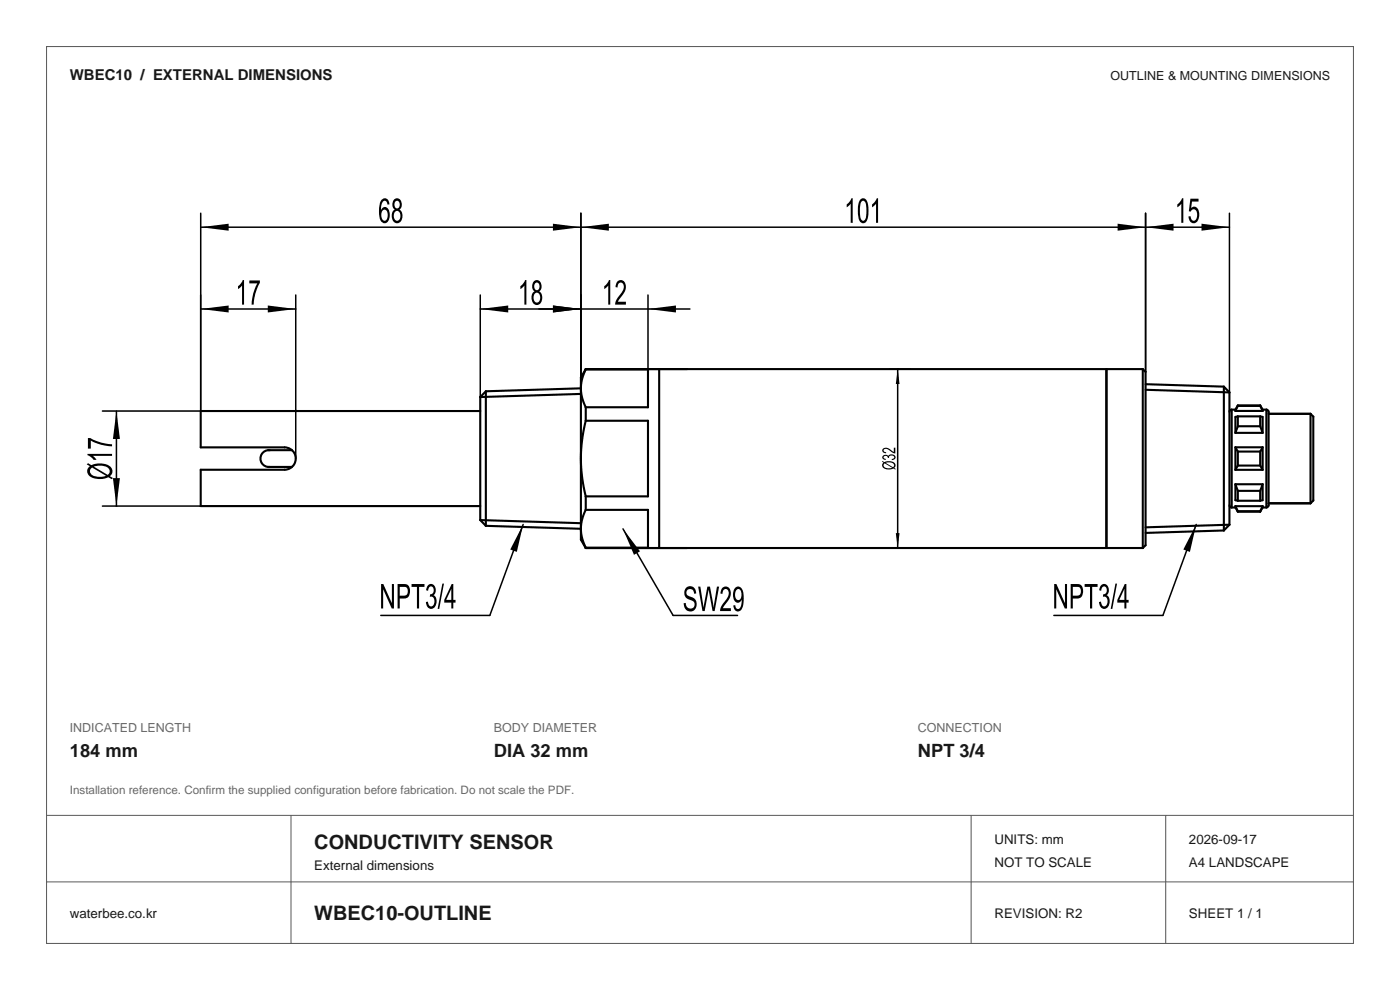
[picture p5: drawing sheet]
<svg xmlns="http://www.w3.org/2000/svg" width="297mm" height="210mm" viewBox="0 0 297 210" stroke-linecap="round" stroke-linejoin="round" font-family="sans-serif">
<path d="M9.9 9.9h277.2v190.2h-277.2zM9.9 173h277.2M61.7 173v27.1M206 173v27.1M247.3 173v27.1M9.9 187.1h277.2" fill="none" stroke="#505955" stroke-width=".21"/>
<path d="M14.8 38.5h267.4v95.6h-267.4z" fill="#fff"/>
<g fill="none" stroke="#000" stroke-width=".44">
<path d="M124.3 78.4l-.8 2-.3 2M124.3 78.3l-1.1 1.8v34.4l1.1 1.7M124.3 78.3v.1M124.3 78.4h13.2v8h-13.2M124.3 78.3h118.1M139.8 78.3v37.9M234.7 78.3v37.9M242.4 78.3l.6 .6v36.8l-.6 .5M242.4 78.3v37.9M56.9 99.1h5M56.9 95.5h5M57.2 95.5a1.79 1.79 0 0 0-1.9 1.8 1.79 1.79 0 0 0 1.9 1.8"/>
<path d="M101.9 87.2h-59.3v7.7h17.8a2.37 2.37 0 0 1 2.3 2.4 2.37 2.37 0 0 1-2.3 2.3h-17.8v7.8h59.3M101.9 84.2v26.1M103.1 83v28.5M103.1 83l-1.2 1.2M123.2 82.4l-20.1 .6M123.2 83.6l-21.3 .6M123.2 82.4l.3 1.9 .8 2.1M124.3 89.2l-.8 4.2-.3 3.8 .3 3.9 .8 4.2M124.3 86.4v2.8M124.3 89.2h13.2v16.1h-13.2M243 81.5l16.6 .5M243 82.7l17.8 .5"/>
<path d="M259.6 82l1.2 1.2M259.6 82v30.5M260.8 83.2v28.1M261.3 86.9l-.3 .1-.2 .4M261.3 86.9h.8M261.3 86.9v20.7M262.1 94.9h5.8M262.1 94.9l.5 .9M262.1 87.2h5.8M262.1 99.7h5.8M262.1 91.8h5.8M262.1 86.9v.3"/>
<path d="M262.1 94.9v4.8M262.6 90.4l-.5 1.4M262.6 88.3l-.5 .1v3.4M262.6 86.1l-.5 1.1M262.6 98.8l-.5 .9M262.6 98.8h4.7M262.6 95.8h4.7M262.6 90.4h4.7M262.6 88.3h4.7M262.6 86.1h4.7M262.6 86h4.7M262.6 86v.1"/>
<path d="M262.6 95.8v3M262.6 86l-.5 .9M262.6 88.3v2.1M267.3 86.1l.6 1.1M267.3 98.8l.6 .9M267.3 90.4l.6 1.4M267.3 88.3l.6 .1v3.4M267.3 86l.6 .9M267.3 86v.1M267.3 88.3v2.1M267.3 95.8v3M267.9 94.9l-.6 .9"/>
<path d="M267.9 86.9h.7M267.9 86.9v.3M267.9 94.9v4.8M268.6 86.9l.5 .2v.3v19.8l-.2 .4h-.3M268.6 86.9v20.7M269.1 87.8h8.9M278 87.8l.6 .6v17.8l-.6 .6M278 87.8v19M101.9 110.3l1.2 1.2M101.9 110.3l21.3 .7M103.1 111.5l20.1 .7M123.2 112.2l.3 1.9 .8 2.1"/>
<path d="M124.3 108.2l-.8 2-.3 2M124.3 105.3v2.9M124.3 116.2h.1M124.3 108.2h13.2v8h-13.2M124.3 116.2h118.1M259.6 112.5l-16.6 .5M260.8 107.2l.3 .4h.2M260.8 111.3l-1.2 1.2M260.8 111.3l-17.8 .6M261.3 107.6h.8M262.1 107.4h5.8v.2M262.1 102.7h5.8"/>
<path d="M262.1 102.7l.5 1.4M262.1 102.7v3.4l.5 .1M262.1 107.4l.5 1M262.1 107.6l.5 .9M262.1 107.4v.2M262.6 108.5h4.7M262.6 108.4h4.7M262.6 106.2h4.7M262.6 104.1h4.7M262.6 104.1v2.1M262.6 108.4v.1M267.3 104.1v2.1"/>
<path d="M267.3 108.4v.1M267.9 102.7l-.6 1.4M267.9 102.7v3.4l-.6 .1M267.9 107.6l-.6 .9M267.9 107.6h.7M267.9 107.4l-.6 1M269.1 106.8h8.9"/>
</g>
<g fill="none" stroke="#000" stroke-width=".32">
<path d="M42.6 48.2h218.2M42.6 45.2v42h-20.9M123.2 45.2v34.9M243 45.2v33.7M260.8 45.2v38M42.6 65.5h20.1M62.7 62.6v34.7M101.9 65.5h44.5M101.9 62.6v21.6M137.5 62.6v15.8M188.9 78.3h4.1M190.4 78.3v37.9"/>
<path d="M24.7 87.2v20.2M21.7 107.4h20.9M111 111.2l-7.1 19.3h-23.1M132.2 112.2l10.6 18.3h13.7M188.9 116.2h2.6M253.8 111.2l-7.1 19.3h-23.1"/>
</g>
<g fill="#000">
<path d="M42.6 48.2l5.9-.7v1.4z" fill-rule="evenodd"/>
<path d="M80.9 42.4a1 1 0 0 1 1.3-.2 1 1 0 0 1 .4 1.2h-.4a.6 .6 0 0 0-.4-.8 .6 .6 0 0 0-.8 .5l-.2 1.5a.91 .91 0 0 1 1.1-.7 .91 .91 0 0 1 .7 1 1.87 1.87 0 0 1-1 2.5 1.71 1.71 0 0 1-1.2-2.1l.1-2zM81.2 44.6a1.48 1.48 0 0 0 .4 2.2 1.39 1.39 0 0 0 0-2.3zM83.7 42.2a1.16 1.16 0 0 1 1.3 .3 1.16 1.16 0 0 1 .2 1.4l-.5 .6a1.66 1.66 0 0 1-.5 2.9 1.65 1.65 0 0 1-.4-2.9 1.46 1.46 0 0 1-.1-2.3zM84 42.7l-.3 .7a.6 .6 0 0 0 .5 .8 .6 .6 0 0 0 .6-.8 .6 .6 0 0 0-.2-.6 .6 .6 0 0 0-.6-.1zM83.9 44.9l-.4 .9a.76 .76 0 0 0 .7 1 .76 .76 0 0 0 .7-1 .76 .76 0 0 0-.2-.8 .76 .76 0 0 0-.8-.1z" fill-rule="evenodd"/>
<path d="M117.3 47.5l5.9 .7-5.9 .7z" fill-rule="evenodd"/>
<path d="M123.2 48.2l6-.7v1.4z" fill-rule="evenodd"/>
<path d="M180.6 42.1h.3v5.2h-.4v-4.1l-.9 .8v-.6l.6-.6zM182.5 42.4a.96 .96 0 0 1 1.1-.2 .96 .96 0 0 1 .5 1l.1 .8a4.2 4.2 0 0 1-.6 3.2 1.01 1.01 0 0 1-1.5-1l-.1-1.5a4.2 4.2 0 0 1 .5-2.3zM182.8 42.8a5.7 5.7 0 0 0 0 3.8 .55 .55 0 0 0 .6 .1 .55 .55 0 0 0 .3-.6 5.9 5.9 0 0 0-.2-3.3 .43 .43 0 0 0-.7 0zM186 42.1h.3v5.2h-.4v-4.1l-.9 .8v-.6l.6-.6z" fill-rule="evenodd"/>
<path d="M237.1 47.5l5.9 .7-5.9 .7z" fill-rule="evenodd"/>
<path d="M243 48.2l6-.7v1.4z" fill-rule="evenodd"/>
<path d="M250.8 42.1h.2v5.2h-.4v-4.1l-.8 .8v-.6l.6-.6zM252.5 42.2h1.8v.6h-1.4l-.2 1.4a.95 .95 0 0 1 1.1-.3 .95 .95 0 0 1 .5 .9 1.91 1.91 0 0 1-1.1 2.6 1.36 1.36 0 0 1-1.1-1.5h.5a.68 .68 0 0 0 .3 .8 .68 .68 0 0 0 .9-.2 1.43 1.43 0 0 0-.6-2.1l-.3 .1-.3 .4-.4-.1z" fill-rule="evenodd"/>
<path d="M254.9 47.5l5.9 .7-5.9 .7z" fill-rule="evenodd"/>
<path d="M42.6 65.5l5.9-.7v1.5z" fill-rule="evenodd"/>
<path d="M51.5 59.4h.3v5.2h-.5v-4l-.8 .7v-.6l.6-.6zM52.9 59.5h2.2v.5l-1 2.5-.3 2.1h-.4l.1-1.5 .5-1.6 .6-1.4h-1.7z" fill-rule="evenodd"/>
<path d="M56.8 64.8l5.9 .7-5.9 .8z" fill-rule="evenodd"/>
<path d="M101.9 65.5l5.9-.7v1.5z" fill-rule="evenodd"/>
<path d="M111.4 59.4h.3v5.2h-.5v-4l-.8 .7v-.6l.6-.6zM113.4 59.6a1.16 1.16 0 0 1 1.3 .3 1.16 1.16 0 0 1 .1 1.3l-.4 .6a1.66 1.66 0 0 1-.5 2.9 1.65 1.65 0 0 1-.5-2.9 1.46 1.46 0 0 1 0-2.2zM113.6 60l-.3 .7a.6 .6 0 0 0 .6 .9 .6 .6 0 0 0 .6-.8 .6 .6 0 0 0-.2-.7 .6 .6 0 0 0-.7-.1zM113.5 62.2l-.3 .9a.76 .76 0 0 0 .7 1.1 .76 .76 0 0 0 .7-1.1 .76 .76 0 0 0-.2-.8 .76 .76 0 0 0-.9-.1z" fill-rule="evenodd"/>
<path d="M117.3 64.8l5.9 .7-5.9 .8z" fill-rule="evenodd"/>
<path d="M117.3 64.8l5.9 .7-5.9 .8z" fill-rule="evenodd"/>
<path d="M129.2 59.4h.3v5.2h-.5v-4l-.8 .7v-.6l.6-.6zM130.9 59.8a1.1 1.1 0 0 1 1.4-.2 1.1 1.1 0 0 1 .5 1.2l-.3 1.1-1.4 2.1h1.7v.6h-2.3l.2-.9 .5-.7a2.6 2.6 0 0 0 1-2.8 .63 .63 0 0 0-.8-.2 .63 .63 0 0 0-.4 .7v.3l-.4-.1z" fill-rule="evenodd"/>
<path d="M137.5 65.5l5.9-.7v1.5z" fill-rule="evenodd"/>
<path d="M190.4 78.3l.4 3.2h-.8z" fill-rule="evenodd"/>
<path d="M18.4 98.5l.3-.2 .7 .4 1-.3a3.3 3.3 0 0 1 3.3 1 1.27 1.27 0 0 1-.4 1.6l.7 .4-.3 .2-.7-.4a4 4 0 0 1-4.2-.4 1.29 1.29 0 0 1 .3-1.9zM19.4 99.3a1.04 1.04 0 0 0-.2 1.2 1.04 1.04 0 0 0 1.1 .6h1.1l1.1-.2-3-1.7zM19.9 99l2.9 1.7a.97 .97 0 0 0 .5-1 .97 .97 0 0 0-.9-.7l-1.2-.2zM18.6 96.3h5.2v.4h-4.1l.8 .9h-.6l-.6-.7-.7-.3zM18.6 92.9h.5l2.5 1 2.2 .3v.5l-2.4-.4-2.1-.8v1.7h-.7z" fill-rule="evenodd"/>
<path d="M24.7 87.2l.7 5.9h-1.4z" fill-rule="evenodd"/>
<path d="M187.1 97.9l.1-.1 .4 .2 .4-.1a1.49 1.49 0 0 1 2 .8l-.3 .6 .4 .2-.2 .1-.4-.2-.6 .2a1.2 1.2 0 0 1-1.7-1.2l.2-.3zM187.6 98.4a.6 .6 0 0 0 0 .7 .6 .6 0 0 0 .6 .2l1.1-.1-1.6-.9zM187.9 98.2l1.5 .9a.59 .59 0 0 0 .2-.7 .59 .59 0 0 0-.7-.3zM187.3 96.7a.81 .81 0 0 1 1.1 0 .84 .84 0 0 1 1-.3 .84 .84 0 0 1 .6 .8l-.6 .4h-.2v-.2a.37 .37 0 0 0 .5-.3 .37 .37 0 0 0-.3-.4h-.7l-.1 .4h-.3a.43 .43 0 0 0-.4-.4 .43 .43 0 0 0-.4 .4l.4 .2v.3l-.7-.4zM187.3 95.2a1.46 1.46 0 0 1 2 .5l.3 .2v-.9h.3v1.2l-.7-.3a1.35 1.35 0 0 0-1.7-.5l.1 .4 .4 .1v.2a.62 .62 0 0 1-.7-.2 .62 .62 0 0 1 0-.7z" fill-rule="evenodd"/>
<path d="M24 101.4h1.4l-.7 6z" fill-rule="evenodd"/>
<path d="M111 111.2l-1.4 5.9-1.4-.5z" fill-rule="evenodd"/>
<path d="M132.2 112.2l3.6 4.7-1.3 .8z" fill-rule="evenodd"/>
<path d="M190 113.1h.8l-.4 3.1z" fill-rule="evenodd"/>
<path d="M253.8 111.2l-1.4 5.9-1.4-.5z" fill-rule="evenodd"/>
<path d="M80.8 123.9h.5l1.8 4.1v-4.1h.5v5.2h-.5l-1.8-4.1v4.1h-.5zM84.3 123.9h1.3a1.3 1.3 0 0 1 1.4 1.8l-.5 1a2.25 2.25 0 0 1-1.7 .3v2.1h-.5zM84.8 124.5v1.9a1.55 1.55 0 0 0 1.5-.3 .97 .97 0 0 0 .2-1 .97 .97 0 0 0-.8-.6zM87.3 123.9h2.8v.6h-1.2v4.6h-.5v-4.6h-1.1zM90.7 124.2a1.02 1.02 0 0 1 1.3-.1 1.02 1.02 0 0 1 .4 1.1l-.1 .6-.3 .5a1.66 1.66 0 0 1-.5 2.9 1.32 1.32 0 0 1-1.1-1.5l.4-.1a.72 .72 0 0 0 .2 .8 .72 .72 0 0 0 .8 .1 1.18 1.18 0 0 0-.3-2l-.3 .1v-.5a.83 .83 0 0 0 .8-.8 .83 .83 0 0 0-.7-.9l-.4 .4-.1 .5-.4-.1zM93.8 123.8h.4l-1 5.4h-.4zM95.8 123.9h.4v3.3h.4v.6h-.4v1.3h-.5v-1.3h-1.5v-.6zM95.7 124.9l-1 2.3h1z" fill-rule="evenodd"/>
<path d="M145.6 124.7a1.3 1.3 0 0 1 1.5-.2 1.3 1.3 0 0 1 .6 1.4h-.4a.84 .84 0 0 0-.7-1 .84 .84 0 0 0-1 .7 .84 .84 0 0 0 .8 1 1.6 1.6 0 0 1 1.4 1.5 1.6 1.6 0 0 1-1.3 1.6 1.49 1.49 0 0 1-1.5-1.7l.5-.1a.95 .95 0 0 0 .9 1.2 .95 .95 0 0 0 .9-1.3l-.5-.4a1.67 1.67 0 0 1-1.6-2.1zM148.1 124.4h.5l.6 4.5 .9-4.5h.5l.8 4.5 .7-4.5h.5l-1 5.2h-.4l-.9-4.5-.8 4.5h-.5zM153.2 124.8a1.1 1.1 0 0 1 1.3-.2 1.1 1.1 0 0 1 .5 1.3l-.2 1-1.5 2.1h1.7v.6h-2.2l.2-.9 .4-.7a2.6 2.6 0 0 0 1-2.8 .63 .63 0 0 0-.7-.2 .63 .63 0 0 0-.4 .7v.3l-.5-.1zM156 124.6a1.02 1.02 0 0 1 1.6 .9l.1 .6a4.2 4.2 0 0 1-.7 3.5 1.01 1.01 0 0 1-1.1-.1 1.01 1.01 0 0 1-.3-1.1h.4a.63 .63 0 0 0 .5 .8 .63 .63 0 0 0 .7-.7l.2-1.3a.9 .9 0 0 1-1.1 .7 .9 .9 0 0 1-.7-1v-1.4zM156.3 125.1a1.39 1.39 0 0 0 .3 2.2h.2a1.58 1.58 0 0 0 0-2.3z" fill-rule="evenodd"/>
<path d="M223.6 123.9h.5l1.8 4.1v-4.1h.5v5.2h-.5l-1.8-4.1v4.1h-.5zM227.1 123.9h1.3a1.3 1.3 0 0 1 1.4 1.8l-.5 1a2.25 2.25 0 0 1-1.7 .3v2.1h-.5zM227.6 124.5v1.9a1.55 1.55 0 0 0 1.5-.3 .97 .97 0 0 0 .2-1 .97 .97 0 0 0-.8-.6zM230.1 123.9h2.7v.6h-1.1v4.6h-.5v-4.6h-1.1zM233.5 124.2a1.02 1.02 0 0 1 1.3-.1 1.02 1.02 0 0 1 .4 1.1l-.1 .6-.3 .5a1.66 1.66 0 0 1-.6 2.9 1.32 1.32 0 0 1-1.1-1.5l.5-.1a.72 .72 0 0 0 .2 .8 .72 .72 0 0 0 .8 .1 1.18 1.18 0 0 0-.3-2l-.3 .1v-.5a.83 .83 0 0 0 .8-.8 .83 .83 0 0 0-.7-.9l-.4 .4-.1 .5-.4-.1zM236.6 123.8h.4l-1 5.4h-.4zM238.6 123.9h.4v3.3h.4v.6h-.4v1.3h-.5v-1.3h-1.5v-.6zM238.5 124.9l-1 2.3h1z" fill-rule="evenodd"/>
</g>
<g font-size="4.2" fill="#151a19">
<text x="66.7" y="180">CONDUCTIVITY SENSOR</text>
<text x="66.7" y="195.2">WBEC10-OUTLINE</text>
</g>
<g font-size="3.9" fill="#151a19">
<text x="14.8" y="160.6">184 mm</text>
<text x="104.8" y="160.6">DIA 32 mm</text>
<text x="194.7" y="160.6">NPT 3/4</text>
</g>
<text font-size="3.2" fill="#151a19" x="14.8" y="16.9">WBEC10 / EXTERNAL DIMENSIONS</text>
<g font-size="2.8" fill="#151a19">
<text x="211" y="179">UNITS: mm</text>
<text x="252.2" y="179">2026-09-17</text>
<text x="66.7" y="184.6">External dimensions</text>
<text x="211" y="183.9">NOT TO SCALE</text>
<text x="252.2" y="183.9">A4 LANDSCAPE</text>
<text x="14.8" y="194.8">waterbee.co.kr</text>
<text x="211" y="194.8">REVISION: R2</text>
<text x="252.2" y="194.8">SHEET 1 / 1</text>
</g>
<text font-size="2.6" fill="#151a19" x="235.6" y="16.9">OUTLINE &amp; MOUNTING DIMENSIONS</text>
<g font-size="2.6" fill="#626c67">
<text x="14.8" y="155.3">INDICATED LENGTH</text>
<text x="104.8" y="155.3">BODY DIAMETER</text>
<text x="194.7" y="155.3">CONNECTION</text>
</g>
<text font-size="2.5" fill="#626c67" x="14.8" y="168.4">Installation reference. Confirm the supplied configuration before fabrication. Do not scale the PDF.</text>
</svg>
